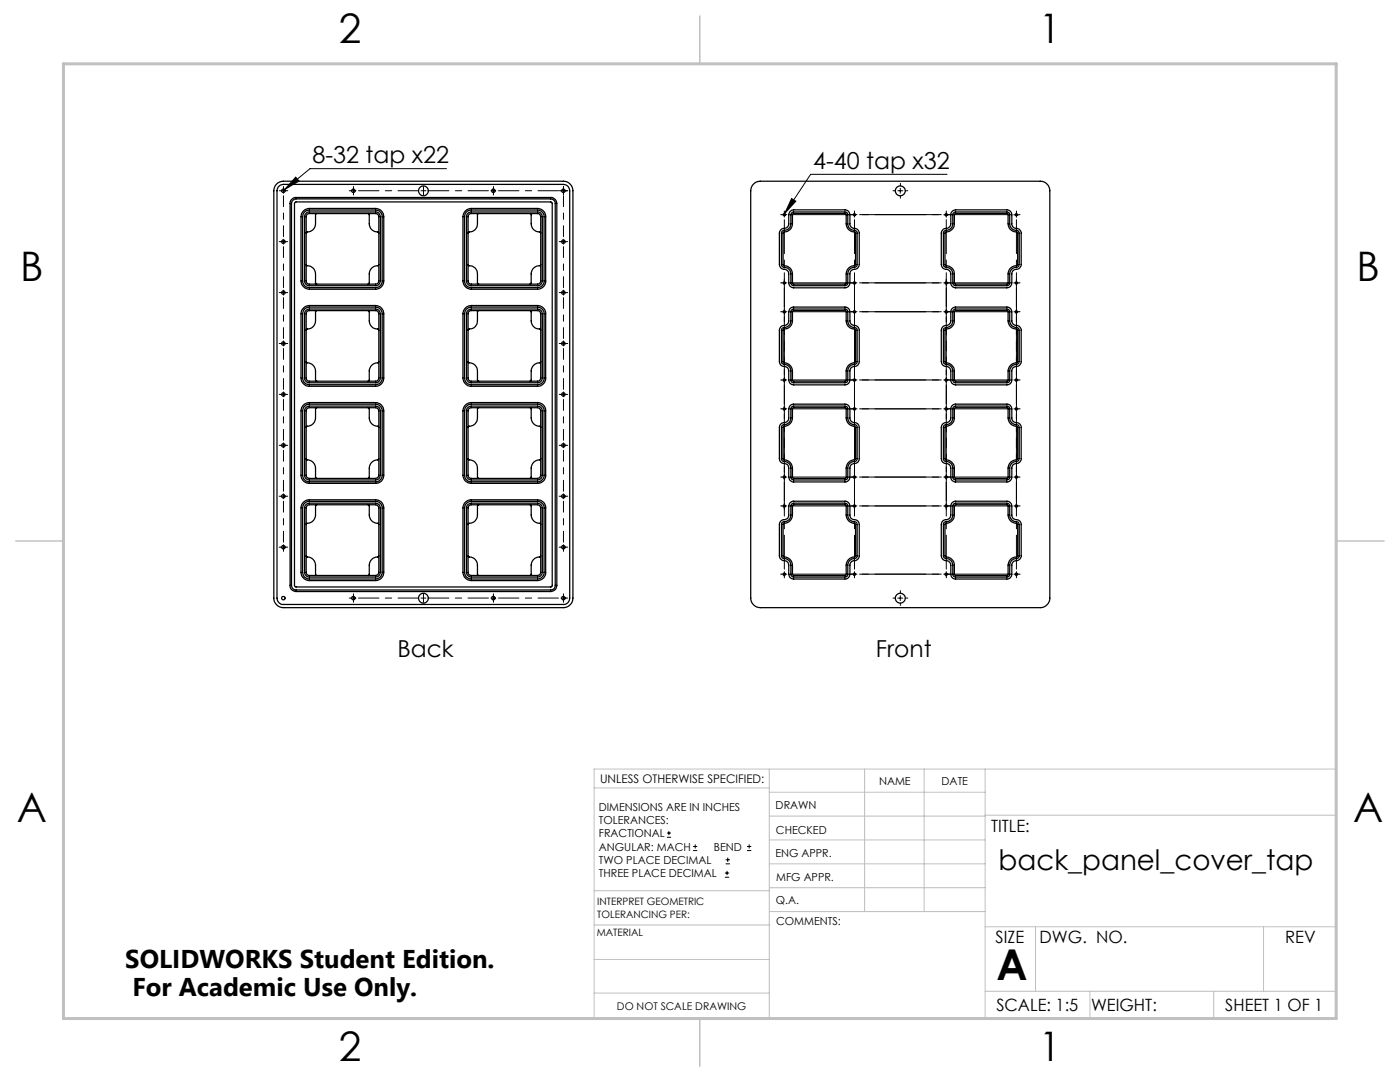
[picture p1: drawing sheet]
<svg xmlns="http://www.w3.org/2000/svg" width="279mm" height="216mm" viewBox="0 0 279 216" stroke-linecap="round" stroke-linejoin="round" font-family="sans-serif">
<g fill="none" stroke="#000" stroke-width=".2">
<path d="M59 35.3l.7 .8-2.9 1.7zM89.1 33.7h-27.2l-5.1 4.1M98 38.1h1M98.5 37.6v1M158 39.6l.8 .5-2.2 2.5zM179.2 38.1h1M179.7 37.6v1M189 34.8h-27.2l-5.2 7.8M56.1 48.2h.9M56.6 47.7v1M111.9 48.2h1M112.4 47.7v1"/>
<path d="M188.3 42.9h1M188.3 56.4h1M188.8 42.3v1.1M188.8 56v1M202.3 42.9h1M202.3 56.4h1M202.8 42.3v1.1M202.8 56v1M98 119.3h1M98.5 118.9v.9M179.2 119.3h1M179.7 118.9v.9"/>
<path d="M133.1 167.1h.8M133.1 166.2h.8M133.5 165.8v.9M138.3 169.7h.8M138.3 168.9h.8M138.7 168.5v.8M144.7 175h.8M144.7 174.2h.8M144.8 172.4h.9M144.8 171.6h.9M145.1 173.8v.8M145.2 171.1v.9"/>
<path d="M149.1 169.7h.8M149.1 168.9h.8M149.5 168.5v.8"/>
</g>
<g fill="none" stroke="#000" stroke-width=".2" stroke-dasharray="15.2 1.3 1.3 1.3">
<path d="M56.1 38.1h-.4M56.6 38.1v-.5M56.6 38.1h-.5M56.6 38.1v.5M56.6 38.1h.5M56.6 37.6v-.4M57.1 38.1h.3M70 38.1h-.3M70.5 38.1v-.5M70.5 38.1h-.5M70.5 38.1v.5M70.5 38.1h.5"/>
<path d="M70.5 37.6v-.4M70.5 38.6v.3M84.5 38.1v-.5M84.5 38.1h-.5M84.5 38.1v.5M84.5 38.1h.5M84.5 37.6v-.4M84.5 38.6v.3M98.5 37.6v-.4M98.5 38.6v.3M112 38.1h-.4M112.5 38.1v-.5"/>
<path d="M112.5 38.1h-.5M112.5 38.1v.5M112.5 38.1h.5M112.5 37.6v-.4M112.5 38.6v.3M113 38.1h.3M178.7 38.1h-.5M179.7 37.1v-.5M179.7 39.1v.4M180.7 38.1h.5M56.1 48.2h-.4M56.1 58.4h-.4"/>
<path d="M56.6 58.4v-.5M56.6 58.4h-.5M56.6 58.4v.5M56.6 58.4h.5M57.1 48.2h.3M57.1 58.4h.3M112 48.2h-.4M112 58.4h-.4M112.5 58.4v-.5M112.5 58.4h-.5M112.5 58.4v.5M112.5 58.4h.5"/>
<path d="M113 48.2h.3M113 58.4h.3M156 42.8h-.2M156 56.4h-.2M156.5 42.8v-.5M156.5 42.8h-.5M156.5 42.8v.5M156.5 42.8h.5M156.5 42.3v-.2M156.5 56.4v-.5M156.5 56.4h-.5M156.5 56.4v.5"/>
<path d="M156.5 56.4h.5M156.5 55.9v-.2M170 42.8h-.2M170 56.4h-.2M170.5 42.8v-.5M170.5 42.8h-.5M170.5 42.8v.5M170.5 42.8h.5M170.5 42.3v-.2M170.5 56.4v-.5M170.5 56.4h-.5M170.5 56.4v.5"/>
<path d="M170.5 56.4h.5M170.5 55.9v-.2M188.9 42.3v-.2M188.9 55.9v-.2M189.4 42.8h.2M189.4 56.4h.2M202.9 42.3v-.2M202.9 55.9v-.2M203.4 42.8h.2M203.4 56.4h.2M56.1 68.5h-.4M56.1 78.7h-.4"/>
<path d="M56.6 68.5v-.5M56.6 68.5h-.5M56.6 68.5v.5M56.6 68.5h.5M56.6 78.7v-.5M56.6 78.7h-.5M56.6 78.7v.5M56.6 78.7h.5M57.1 68.5h.3M57.1 78.7h.3M112 68.5h-.4M112 78.7h-.4"/>
<path d="M112.5 68.5v-.5M112.5 68.5h-.5M112.5 68.5v.5M112.5 68.5h.5M112.5 78.7v-.5M112.5 78.7h-.5M112.5 78.7v.5M112.5 78.7h.5M113 68.5h.3M113 78.7h.3M156 62.2h-.2M156 75.8h-.2"/>
<path d="M156.5 62.2v-.5M156.5 62.2h-.5M156.5 62.2v.5M156.5 62.2h.5M156.5 75.8v-.5M156.5 75.8h-.5M156.5 75.8v.5M156.5 75.8h.5M170 62.2h-.2M170 75.8h-.2M170.5 62.2v-.5M170.5 62.2h-.5"/>
<path d="M170.5 62.2v.5M170.5 62.2h.5M170.5 75.8v-.5M170.5 75.8h-.5M170.5 75.8v.5M170.5 75.8h.5M188.9 62.2v-.5M188.9 62.2h-.5M188.9 62.2v.5M188.9 62.2h.5M188.9 75.8v-.5M188.9 75.8h-.5"/>
<path d="M188.9 75.8v.5M188.9 75.8h.5M189.4 62.2h.2M189.4 75.8h.2M202.9 62.2v-.5M202.9 62.2h-.5M202.9 62.2v.5M202.9 62.2h.5M202.9 75.8v-.5M202.9 75.8h-.5M202.9 75.8v.5M202.9 75.8h.5"/>
<path d="M203.4 62.2h.2M203.4 75.8h.2M56.1 88.9h-.4M56.1 99h-.4M56.6 88.9v-.5M56.6 88.9h-.5M56.6 88.9v.5M56.6 88.9h.5M56.6 99v-.5M56.6 99h-.5M56.6 99v.5M56.6 99h.5"/>
<path d="M57.1 88.9h.3M57.1 99h.3M112 88.9h-.4M112 99h-.4M112.5 88.9v-.5M112.5 88.9h-.5M112.5 88.9v.5M112.5 88.9h.5M112.5 99v-.5M112.5 99h-.5M112.5 99v.5M112.5 99h.5"/>
<path d="M113 88.9h.3M113 99h.3M156 81.6h-.2M156 95.2h-.2M156.5 81.6v-.5M156.5 81.6h-.5M156.5 81.6v.5M156.5 81.6h.5M156.5 95.2v-.5M156.5 95.2h-.5M156.5 95.2v.5M156.5 95.2h.5"/>
<path d="M170 81.6h-.2M170 95.2h-.2M170.5 81.6v-.5M170.5 81.6h-.5M170.5 81.6v.5M170.5 81.6h.5M170.5 95.2v-.5M170.5 95.2h-.5M170.5 95.2v.5M170.5 95.2h.5M188.9 81.6v-.5M188.9 81.6h-.5"/>
<path d="M188.9 81.6v.5M188.9 81.6h.5M188.9 95.2v-.5M188.9 95.2h-.5M188.9 95.2v.5M188.9 95.2h.5M189.4 81.6h.2M189.4 95.2h.2M202.9 81.6v-.5M202.9 81.6h-.5M202.9 81.6v.5M202.9 81.6h.5"/>
<path d="M202.9 95.2v-.5M202.9 95.2h-.5M202.9 95.2v.5M202.9 95.2h.5M203.4 81.6h.2M203.4 95.2h.2M56.1 109.2h-.4M56.6 109.2v-.5M56.6 109.2h-.5M56.6 109.2v.5M56.6 109.2h.5M56.6 109.7v.3"/>
<path d="M57.1 109.2h.3M70 119.3h-.3M70.5 119.3v-.5M70.5 119.3h-.5M70.5 119.3v.5M70.5 119.3h.5M70.5 118.8v-.3M70.5 119.8v.4M84.5 119.3v-.5M84.5 119.3h-.5M84.5 119.3v.5M84.5 119.3h.5"/>
<path d="M84.5 118.8v-.3M84.5 119.8v.4M98.5 118.8v-.3M98.5 119.8v.4M112 109.2h-.4M112.5 109.2v-.5M112.5 109.2h-.5M112.5 109.2v.5M112.5 109.2h.5M112.5 109.7v.3M112.5 119.3v-.5M112.5 119.3h-.5"/>
<path d="M112.5 119.3v.5M112.5 119.3h.5M112.5 118.8v-.3M112.5 119.8v.4M113 109.2h.3M113 119.3h.3M156 101h-.2M156 114.6h-.2M156.5 101v-.5M156.5 101h-.5M156.5 101v.5M156.5 101h.5"/>
<path d="M156.5 101.5v.2M156.5 114.6v-.5M156.5 114.6h-.5M156.5 114.6v.5M156.5 114.6h.5M156.5 115.1v.2M170 101h-.2M170 114.6h-.2M170.5 101v-.5M170.5 101h-.5M170.5 101v.5M170.5 101h.5"/>
<path d="M170.5 101.5v.2M170.5 114.6v-.5M170.5 114.6h-.5M170.5 114.6v.5M170.5 114.6h.5M170.5 115.1v.2M178.7 119.3h-.5M179.7 118.3v-.4M180.7 119.3h.5M188.9 101v-.5M188.9 101h-.5M188.9 101v.5"/>
<path d="M188.9 101h.5M188.9 101.5v.2M188.9 114.6v-.5M188.9 114.6h-.5M188.9 114.6v.5M188.9 114.6h.5M188.9 115.1v.2M189.4 101h.2M189.4 114.6h.2M202.9 101v-.5M202.9 101h-.5M202.9 101v.5"/>
<path d="M202.9 101h.5M202.9 101.5v.2M202.9 114.6v-.5M202.9 114.6h-.5M202.9 114.6v.5M202.9 114.6h.5M202.9 115.1v.2M203.4 101h.2M203.4 114.6h.2M179.7 120.3v.5"/>
</g>
<g fill="none" stroke="#000" stroke-width=".2" stroke-dasharray="15.2 1.3 1.3 1.3" stroke-dashoffset="13.1">
<path d="M56.6 57.4v-8.2M56.6 47.2v-8.1M112.5 57.4v-8.2M112.5 47.2v-8.1M56.6 77.7v-8.2M56.6 67.5v-8.1M112.5 77.7v-8.2M112.5 67.5v-8.1M56.6 98v-8.1M56.6 87.9v-8.2M112.5 98v-8.1M112.5 87.9v-8.2"/>
<path d="M56.6 108.2v-8.2M112.5 108.2v-8.2"/>
</g>
<path d="M71.5 38.1h12M85.5 38.1h12M99.5 38.1h12M71.5 119.3h12M85.5 119.3h12M99.5 119.3h12" fill="none" stroke="#000" stroke-width=".2" stroke-dasharray="15.2 1.3 1.3 1.3" stroke-dashoffset="11.2"/>
<g fill="none" stroke="#000" stroke-width=".2" stroke-dasharray="15.2 1.3 1.3 1.3" stroke-dashoffset="2">
<path d="M157.5 42.8h30.4M157.5 56.4h30.4M171.5 42.8h30.4M171.5 56.4h30.4M157.5 62.2h30.4M157.5 75.8h30.4M171.5 62.2h30.4M171.5 75.8h30.4M157.5 81.6h30.4M157.5 95.2h30.4M171.5 81.6h30.4M171.5 95.2h30.4"/>
<path d="M157.5 101h30.4M157.5 114.6h30.4M171.5 101h30.4M171.5 114.6h30.4"/>
</g>
<g fill="none" stroke="#000" stroke-width=".2" stroke-dasharray="15.2 1.3 1.3 1.3" stroke-dashoffset="8.5">
<path d="M156.5 61.2v-17.4M156.5 74.8v-17.4M170.5 61.2v-17.4M170.5 74.8v-17.4M188.9 61.2v-17.4M188.9 74.8v-17.4M202.9 61.2v-17.4M202.9 74.8v-17.4M156.5 100v-17.4M156.5 80.6v-17.4M156.5 94.2v-17.4M170.5 100v-17.4"/>
<path d="M170.5 80.6v-17.4M170.5 94.2v-17.4M188.9 100v-17.4M188.9 80.6v-17.4M188.9 94.2v-17.4M202.9 100v-17.4M202.9 80.6v-17.4M202.9 94.2v-17.4M156.5 113.6v-17.4M170.5 113.6v-17.4M188.9 113.6v-17.4M202.9 113.6v-17.4"/>
</g>
<g fill="none" stroke="#c0c0c0" stroke-width=".2">
<path d="M118.6 157.2h34.9M153.5 153.5v49.7M153.5 158.1h43.1M172.5 153.5v28.4M184.4 153.5v28.4M196.6 153.5v49.7M266.7 153.5h-148.1v49.7M266.7 153.3v49.9h-240M118.6 177.7h35M153.5 167.6h43.1M153.5 162.8h43.1M153.5 172.4h43.1"/>
<path d="M153.5 177.1h43.1M196.6 162.7h70.1M118.6 198.2h34.9M118.6 191.5h34.9M118.6 184.6h35M153.6 181.9h43M196.6 197.8h70.1M196.6 184.9h70.1M206.7 184.9v12.9M217.5 197.8v5.4M242.2 197.8v5.4M252.2 184.9v12.9"/>
</g>
<path d="M139.7 3.2v9.5M3.1 107.9h9.6M266.7 107.9h9.5M139.7 203.2v9.6" fill="none" stroke="#c0c0c0" stroke-width=".3"/>
<path d="M12.7 12.7h254v190.5h-254z" fill="none" stroke="#c0c0c0" stroke-width=".6"/>
<path d="M59 35.3l.7 .8-2.9 1.7zM158 39.6l.8 .5-2.2 2.5z" fill="#000"/>
<g fill="none" stroke="#000" stroke-width=".25">
<path d="M55.2 36.7l.6-.4 .8-.1h55.8a1.93 1.93 0 0 1 1.9 1.9v81.2a1.93 1.93 0 0 1-1.9 1.9h-55.8a1.93 1.93 0 0 1-2-1.9v-81.2l.2-.7zM55.5 37.4l.3-.4 .8-.2h55.8a1.26 1.26 0 0 1 1.3 1.3v81.2a1.21 1.21 0 0 1-1.3 1.3h-55.8a1.26 1.26 0 0 1-1.3-1.3v-81.2zM58.2 39.8l.6-.4h51.1a1.21 1.21 0 0 1 1.2 1.2v76.2a1.21 1.21 0 0 1-1.2 1.2h-50.8a1.21 1.21 0 0 1-1.2-1.2v-76.4zM58.5 40l.6-.3h50.8a.9 .9 0 0 1 .9 .9v76.2a.85 .85 0 0 1-.9 .9h-50.8a.9 .9 0 0 1-.9-.9v-76.2zM150.4 36.7a1.76 1.76 0 0 1 1.3-.5h55.9a1.93 1.93 0 0 1 1.9 1.9v81.2a1.93 1.93 0 0 1-1.9 1.9h-55.9a1.93 1.93 0 0 1-1.9-1.9v-81.2l.2-.7zM58.8 40.4l.2-.1h51l.2 .1-.1 76.7h-51.2l-.1-.2zM60.6 42.1l.5-.4 .6-.1h13.3a1.63 1.63 0 0 1 1.6 1.7v12.8a1.63 1.63 0 0 1-1.6 1.6h-13.3a1.69 1.69 0 0 1-1.6-1.6v-12.8a1.4 1.4 0 0 1 .5-1.2zM60.8 42.3l.4-.3 .5-.1h13.3a1.33 1.33 0 0 1 1.3 1.4v12.8a1.33 1.33 0 0 1-1.3 1.3h-13.3a1.33 1.33 0 0 1-1.3-1.3v-12.8l.1-.6zM60.9 42.7l.6-.4h13.5a.96 .96 0 0 1 .9 1v12.8a.96 .96 0 0 1-.9 .9h-13.3a.96 .96 0 0 1-.9-.9v-13zM61.1 52.8l.1 .2a1.71 1.71 0 0 1 1.8 1.6v1.9l.2 .2M61.3 42.8l.3-.2h13.4a.66 .66 0 0 1 .6 .7v12.8a.66 .66 0 0 1-.6 .6h-13.3a.6 .6 0 0 1-.6-.6v-13zM63.2 42.6l-.2 .2v1.9a1.91 1.91 0 0 1-1.9 1.7v.1"/>
<path d="M73.4 42.6l.3 .2v1.9a1.91 1.91 0 0 0 1.8 1.7l.1 .1M75.6 52.8l-.1 .2a1.71 1.71 0 0 0-1.8 1.6v2l-.3 .1M92.9 42.1l.5-.4 .7-.1h13.2a1.63 1.63 0 0 1 1.6 1.7v12.8a1.63 1.63 0 0 1-1.6 1.6h-13.2a1.69 1.69 0 0 1-1.7-1.6v-12.8l.1-.7zM93.1 42.3l.4-.3 .6-.1h13.2a1.33 1.33 0 0 1 1.3 1.4v12.8a1.33 1.33 0 0 1-1.3 1.3h-13.2a1.33 1.33 0 0 1-1.4-1.3v-12.8l.1-.6zM93.2 42.7l.7-.4h13.4a.96 .96 0 0 1 .9 1v12.8a.96 .96 0 0 1-.9 .9h-13.2a.96 .96 0 0 1-1-.9v-13zM93.4 52.8l.1 .2a1.67 1.67 0 0 1 1.8 1.6v1.9l.2 .2M93.6 42.8l.3-.2h13.4a.66 .66 0 0 1 .6 .7v12.8a.66 .66 0 0 1-.6 .6h-13.2a.6 .6 0 0 1-.7-.6v-13zM95.5 42.6l-.2 .2v1.9a1.85 1.85 0 0 1-1.8 1.7l-.1 .1M105.8 42.6l.2 .2v1.9a1.91 1.91 0 0 0 1.8 1.7l.1 .1M107.9 52.8l-.1 .2a1.71 1.71 0 0 0-1.8 1.6v2l-.2 .1M157.7 42.2l.7-.3h10.2a.96 .96 0 0 1 1 1v1.8a1.11 1.11 0 0 0 1.3 .9l.4 .4 .2 .5v6.3a1.1 1.1 0 0 1-1.3 1l-.3 .2-.3 .5v1.9a.96 .96 0 0 1-1 1h-10.2a.96 .96 0 0 1-1-1v-1.8a1.11 1.11 0 0 0-1.3-.9l-.4-.4-.2-.5v-6.3a1.1 1.1 0 0 1 1.3-1l.4-.2 .2-.5v-1.9zM158 42.5l.3-.2h10.3a.54 .54 0 0 1 .6 .6v1.8a1.41 1.41 0 0 0 1.5 1.3l.4 .4v6.4a.86 .86 0 0 1-1.1 .6l-.6 .5-.2 .5v2a.54 .54 0 0 1-.6 .6h-10.3l-.5-.4v-2a1.4 1.4 0 0 0-1.5-1.3l-.3-.4v-6.4a.86 .86 0 0 1 1-.6l.7-.7 .1-2.4z"/>
<path d="M158.2 42.8l.1-.2h10.4l.2 .2v1.9a1.91 1.91 0 0 0 1.8 1.7v6.5l-.1 .1a1.71 1.71 0 0 0-1.7 1.6v2l-.2 .1h-10.4l-.1-.1v-2a1.91 1.91 0 0 0-1.9-1.7v-6.5l.1-.1a1.71 1.71 0 0 0 1.8-1.6zM190 42.2l.7-.3h10.2a.96 .96 0 0 1 1 1v1.8a1.11 1.11 0 0 0 1.3 .9l.3 .3 .3 .5v6.4a1.1 1.1 0 0 1-1.3 1l-.3 .2-.3 .5v1.9a.96 .96 0 0 1-1 1h-10.2a.96 .96 0 0 1-.9-1v-1.8a1.17 1.17 0 0 0-1.3-.9l-.5-.4-.1-.5v-6.3a1.11 1.11 0 0 1 1.3-1l.5-.5 .1-2.3zM190.3 42.5l.3-.2h10.3a.54 .54 0 0 1 .6 .6v1.8a1.41 1.41 0 0 0 1.6 1.3l.3 .5v6.4a.66 .66 0 0 1-.8 .5l-.5 .2-.5 .6-.1 2.2a.54 .54 0 0 1-.6 .6h-10.3l-.5-.4v-2a1.4 1.4 0 0 0-1.5-1.3l-.3-.4v-6.4a.86 .86 0 0 1 1-.6l.7-.7 .1-2.4zM190.6 42.7l10.4-.1 .2 .2v1.9a1.91 1.91 0 0 0 1.8 1.7l.1 6.4-.1 .2a1.71 1.71 0 0 0-1.8 1.6v2l-.2 .1h-10.4l-.1-.2v-1.9a1.91 1.91 0 0 0-1.9-1.7v-6.5l.1-.1a1.71 1.71 0 0 0 1.8-1.6zM60.6 61.5l.5-.4 .6-.1h13.3a1.63 1.63 0 0 1 1.6 1.6v12.8a1.63 1.63 0 0 1-1.6 1.7h-13.3a1.69 1.69 0 0 1-1.6-1.7v-12.8a1.4 1.4 0 0 1 .5-1.1zM60.8 61.7l.4-.3 .5-.1h13.3a1.33 1.33 0 0 1 1.3 1.3v12.8a1.33 1.33 0 0 1-1.3 1.4h-13.3a1.33 1.33 0 0 1-1.3-1.4v-12.8zM61.1 61.9l.6-.2h13.3a.96 .96 0 0 1 .9 .9v12.8a.96 .96 0 0 1-.9 1h-13.3a.96 .96 0 0 1-.9-1v-13zM61.1 72.1l.1 .3a1.81 1.81 0 0 1 1.8 1.6v1.9l.2 .2M61.3 62.2l.3-.2h13.4a.66 .66 0 0 1 .6 .6v12.8a.66 .66 0 0 1-.6 .7h-13.3a.6 .6 0 0 1-.6-.7v-12.9zM63.2 62l-.2 .2v1.8a1.91 1.91 0 0 1-1.9 1.8v.1M73.4 62l.3 .1v1.9a1.91 1.91 0 0 0 1.8 1.8l.1 .1M75.6 72.1l-.1 .3a1.81 1.81 0 0 0-1.8 1.6v1.9l-.3 .2"/>
<path d="M92.9 61.5l.5-.4 .7-.1h13.2a1.63 1.63 0 0 1 1.6 1.6v12.8a1.63 1.63 0 0 1-1.6 1.7h-13.2a1.69 1.69 0 0 1-1.7-1.7v-12.8l.1-.6zM93.1 61.7l.4-.3 .6-.1h13.2a1.33 1.33 0 0 1 1.3 1.3v12.8a1.33 1.33 0 0 1-1.3 1.4h-13.2a1.33 1.33 0 0 1-1.4-1.4v-12.8zM93.4 61.9l.7-.2h13.2a.96 .96 0 0 1 .9 .9v12.8a.96 .96 0 0 1-.9 1h-13.2a.96 .96 0 0 1-1-1v-13zM93.4 72.1l.1 .3a1.76 1.76 0 0 1 1.8 1.6v1.9l.2 .2M93.6 62.2l.3-.2h13.4a.66 .66 0 0 1 .6 .6v12.8a.66 .66 0 0 1-.6 .7h-13.2a.6 .6 0 0 1-.7-.7v-12.9zM95.5 62l-.2 .2v1.8a1.85 1.85 0 0 1-1.8 1.8l-.1 .1M105.8 62l.2 .1v1.9a1.91 1.91 0 0 0 1.8 1.8l.1 .1M107.9 72.1l-.1 .3a1.81 1.81 0 0 0-1.8 1.6v1.9l-.2 .2M157.7 61.6l.5-.3h10.4a.96 .96 0 0 1 1 .9v1.8a1.11 1.11 0 0 0 1.3 1l.4 .4 .2 .5v6.2a1.15 1.15 0 0 1-1.3 1.1l-.3 .2-.3 .4v2a.96 .96 0 0 1-1 1h-10.2a.96 .96 0 0 1-1-1v-1.8a1.05 1.05 0 0 0-1.3-.9l-.5-.6-.1-.4v-6.2a1.1 1.1 0 0 1 1.3-1l.4-.2 .2-.5v-2zM158 61.8l.3-.1h10.3a.54 .54 0 0 1 .6 .5v1.8a1.55 1.55 0 0 0 1.6 1.4l.3 .4v6.3a.86 .86 0 0 1-1.1 .7l-.6 .5-.2 .5v2a.5 .5 0 0 1-.6 .6h-10.2a.54 .54 0 0 1-.6-.6v-1.8a1.4 1.4 0 0 0-1.5-1.3l-.3-.5v-6.3a.6 .6 0 0 1 .8-.6l.6-.4 .3-.4 .1-2.4zM158.2 62.1l10.5-.1 .2 .1v1.9a1.91 1.91 0 0 0 1.8 1.8v6.4l-.1 .2a1.81 1.81 0 0 0-1.7 1.6v1.9l-.2 .2h-10.4l-.1-.2v-1.9a2.03 2.03 0 0 0-1.9-1.7v-6.5l.1-.1a1.71 1.71 0 0 0 1.8-1.7zM190.2 61.4l.3-.1h10.4a.96 .96 0 0 1 1 .9v1.8a1.11 1.11 0 0 0 1.3 1l.3 .2 .3 .5v6.4a1.15 1.15 0 0 1-1.3 1.1l-.3 .2-.3 .4v2a.96 .96 0 0 1-1 1h-10.2a.96 .96 0 0 1-.9-1v-1.8a1.11 1.11 0 0 0-1.3-.9l-.6-.6v-.4v-6.2a1.11 1.11 0 0 1 1.3-1l.5-.5 .1-2.3z"/>
<path d="M190.4 61.8l.2-.1h10.3a.54 .54 0 0 1 .6 .5v1.8a1.55 1.55 0 0 0 1.7 1.4l.2 .5v6.3a.66 .66 0 0 1-.8 .5l-.5 .2-.5 .6-.1 2.3a.5 .5 0 0 1-.6 .6h-10.2a.54 .54 0 0 1-.6-.6v-1.8a1.4 1.4 0 0 0-1.5-1.3l-.3-.5v-6.3a.6 .6 0 0 1 .8-.6l.7-.4 .2-.4 .1-2.4zM190.5 62.1l.2-.1h10.3l.2 .1v1.9a1.91 1.91 0 0 0 1.8 1.8l.1 6.3-.1 .3a1.81 1.81 0 0 0-1.8 1.6v1.9l-.2 .2h-10.4l-.1-.2v-1.9a2.03 2.03 0 0 0-1.9-1.7v-6.5l.1-.1a1.71 1.71 0 0 0 1.8-1.7zM60.6 80.8l.5-.3 .6-.2h13.3a1.63 1.63 0 0 1 1.6 1.7v12.8a1.57 1.57 0 0 1-1.6 1.6h-13.3a1.63 1.63 0 0 1-1.6-1.6v-12.8a1.4 1.4 0 0 1 .5-1.2zM60.6 81.2l.6-.4 .5-.2h13.3a1.39 1.39 0 0 1 1.3 1.4v12.8a1.33 1.33 0 0 1-1.3 1.3h-13.3a1.33 1.33 0 0 1-1.3-1.3v-12.8zM60.9 81.5l.4-.4 .4-.1h13.3a.96 .96 0 0 1 .9 1v12.8a.96 .96 0 0 1-.9 1h-13.3a.96 .96 0 0 1-.9-1v-13zM61.1 91.5l.1 .2a1.81 1.81 0 0 1 1.8 1.7v1.9l.2 .2M61.2 81.6l.5-.2h13.3l.3 .1 .3 .5v12.8l-.3 .6-.3 .1h-13.3a.66 .66 0 0 1-.6-.7v-12.9zM63.2 81.4l-.2 .2v1.8a2.02 2.02 0 0 1-1.9 1.8v.1M73.4 81.4l.3 .1v1.9a2.02 2.02 0 0 0 1.8 1.8l.1 .1M75.6 91.5l-.1 .2a1.81 1.81 0 0 0-1.8 1.7v1.9l-.3 .2M92.9 80.8l.5-.3 .7-.2h13.2a1.63 1.63 0 0 1 1.6 1.7v12.8a1.57 1.57 0 0 1-1.6 1.6h-13.2a1.63 1.63 0 0 1-1.7-1.6v-12.8l.1-.6zM92.9 81.2l.6-.4 .6-.2h13.2a1.39 1.39 0 0 1 1.3 1.4v12.8a1.33 1.33 0 0 1-1.3 1.3h-13.2a1.33 1.33 0 0 1-1.4-1.3v-12.8z"/>
<path d="M93.2 81.5l.5-.4 .4-.1h13.2a.96 .96 0 0 1 .9 1v12.8a.96 .96 0 0 1-.9 1h-13.2a.96 .96 0 0 1-1-1v-13zM93.4 91.5l.1 .2a1.76 1.76 0 0 1 1.8 1.7v1.9l.2 .2M93.5 81.6l.6-.2h13.2l.3 .1 .3 .5v12.8l-.3 .6-.3 .1h-13.2a.66 .66 0 0 1-.7-.7v-12.9zM95.5 81.4l-.2 .2v1.8a1.95 1.95 0 0 1-1.8 1.8l-.1 .1M105.8 81.4l.2 .1v1.9a2.02 2.02 0 0 0 1.8 1.8l.1 .1M107.9 91.5l-.1 .2a1.8 1.8 0 0 0-1.8 1.7v1.9l-.2 .2M157.7 80.9l.5-.3h10.4a.96 .96 0 0 1 1 1v1.8a1.05 1.05 0 0 0 1.3 1l.4 .3 .2 .6v6.2a1.15 1.15 0 0 1-1.3 1.1l-.3 .1-.3 .5v2a.96 .96 0 0 1-1 1h-10.2a.96 .96 0 0 1-1-1v-1.8a1.05 1.05 0 0 0-1.3-1l-.4-.3-.2-.6v-6.2a1.15 1.15 0 0 1 1.3-1.1l.5-.3 .1-.3v-2zM158 81.2l.4-.2h10.2a.54 .54 0 0 1 .6 .6v1.8a1.55 1.55 0 0 0 1.6 1.4l.3 .4v6.3a.6 .6 0 0 1-.8 .6l-.7 .4-.3 .4-.1 2.3a.54 .54 0 0 1-.6 .6h-10.2l-.3-.1-.3-.4v-1.9a1.55 1.55 0 0 0-1.6-1.4l-.2-.4v-6.3a.6 .6 0 0 1 .8-.6l.6-.4 .3-.4 .1-2.4zM158.2 81.4h10.5l.2 .1v1.9a2.02 2.02 0 0 0 1.8 1.8v6.4l-.1 .1a1.81 1.81 0 0 0-1.7 1.7v1.9l-.3 .2h-10.2l-.2-.2v-1.9a2.02 2.02 0 0 0-1.9-1.7v-6.5l.1-.1a1.81 1.81 0 0 0 1.8-1.7zM190.2 80.8l.3-.2h10.4a.96 .96 0 0 1 1 1v1.8a1.05 1.05 0 0 0 1.3 1l.3 .2 .3 .5v6.4a1.15 1.15 0 0 1-1.3 1.1l-.3 .1-.3 .5v2a.96 .96 0 0 1-1 1h-10.2a.96 .96 0 0 1-.9-1v-1.8a1.1 1.1 0 0 0-1.3-1l-.5-.3-.1-.6v-6.2a1.16 1.16 0 0 1 1.3-1.1l.5-.5 .1-2.3zM190.3 81.2l.4-.2h10.2a.54 .54 0 0 1 .6 .6v1.8a1.55 1.55 0 0 0 1.7 1.4l.2 .5v6.2a.65 .65 0 0 1-.8 .6l-.7 .4-.3 .4-.1 2.3a.54 .54 0 0 1-.6 .6h-10.2l-.3-.1-.3-.4v-1.9a1.55 1.55 0 0 0-1.6-1.4l-.2-.4v-6.3a.6 .6 0 0 1 .8-.6l.7-.4 .2-.4 .1-2.4zM190.6 81.4h10.4l.2 .1v1.9a2.02 2.02 0 0 0 1.8 1.8l.1 6.3-.1 .2a1.8 1.8 0 0 0-1.8 1.7v1.9l-.3 .2h-10.2l-.2-.3v-1.8a2.02 2.02 0 0 0-1.9-1.7v-6.5l.1-.1a1.81 1.81 0 0 0 1.8-1.7z"/>
<path d="M60.6 100.2l.5-.4 .6-.1h13.3a1.57 1.57 0 0 1 1.6 1.7v12.8a1.63 1.63 0 0 1-1.6 1.7h-13.3a1.69 1.69 0 0 1-1.6-1.7v-12.8l.1-.6zM60.6 100.6l.9-.6h13.5a1.33 1.33 0 0 1 1.3 1.4v12.8a1.33 1.33 0 0 1-1.3 1.3h-13.3a1.33 1.33 0 0 1-1.3-1.3v-12.8zM61.1 100.7l.6-.3h13.3a.96 .96 0 0 1 .9 1v12.8a.96 .96 0 0 1-.9 .9h-13.3a.96 .96 0 0 1-.9-.9v-13zM61.1 110.9l.1 .2a1.81 1.81 0 0 1 1.8 1.7v1.8l.2 .2M61.2 101l.5-.3h13.3l.5 .3 .1 .4v12.8a.66 .66 0 0 1-.6 .6h-13.3a.6 .6 0 0 1-.6-.6v-13zM63.2 100.7l-.2 .2v1.9a2.02 2.02 0 0 1-1.9 1.7v.2M73.4 100.7l.3 .2v1.9a2.02 2.02 0 0 0 1.8 1.7l.1 .2M75.6 110.9l-.1 .2a1.81 1.81 0 0 0-1.8 1.7v1.9l-.3 .1M92.9 100.2l.5-.4 .7-.1h13.2a1.57 1.57 0 0 1 1.6 1.7v12.8a1.63 1.63 0 0 1-1.6 1.7h-13.2a1.69 1.69 0 0 1-1.7-1.7v-12.8l.1-.6zM92.9 100.6l.9-.6h13.5a1.33 1.33 0 0 1 1.3 1.4v12.8a1.33 1.33 0 0 1-1.3 1.3h-13.2a1.33 1.33 0 0 1-1.4-1.3v-12.8zM93.2 100.8l.9-.4h13.2a.96 .96 0 0 1 .9 1v12.8a.96 .96 0 0 1-.9 .9h-13.2a.96 .96 0 0 1-1-.9v-13zM93.4 110.9l.1 .2a1.76 1.76 0 0 1 1.8 1.7v1.8l.2 .2"/>
<path d="M93.5 101l.6-.3h13.2l.5 .3 .1 .4v12.8a.66 .66 0 0 1-.6 .6h-13.2a.6 .6 0 0 1-.7-.6v-13zM95.5 100.7l-.2 .2v1.9a1.95 1.95 0 0 1-1.8 1.7l-.1 .2M105.8 100.7l.2 .2v1.9a2.02 2.02 0 0 0 1.8 1.7l.1 .2M107.9 110.9l-.1 .2a1.8 1.8 0 0 0-1.8 1.7v1.9l-.2 .1M157.7 100.3l.5-.3h10.4a.96 .96 0 0 1 1 1v1.8a1.05 1.05 0 0 0 1.3 1l.4 .3 .2 .6v6.2a1.16 1.16 0 0 1-1.3 1l-.3 .2-.3 .5v2a.96 .96 0 0 1-1 .9h-10.2a.96 .96 0 0 1-1-.9v-1.8a1.05 1.05 0 0 0-1.3-1l-.4-.4-.2-.5v-6.2a1.15 1.15 0 0 1 1.3-1.1l.4-.2 .2-.5v-1.9zM158 100.6l.4-.2h10.2a.54 .54 0 0 1 .6 .6v1.8a1.55 1.55 0 0 0 1.6 1.4l.3 .4v6.3a.6 .6 0 0 1-.8 .6l-.7 .3-.3 .5-.1 2.3a.54 .54 0 0 1-.6 .5h-10.4l-.4-.4v-1.9a1.55 1.55 0 0 0-1.6-1.4l-.2-.4v-6.3a.6 .6 0 0 1 .8-.6l.6-.4 .3-.4 .1-2.4zM158.2 100.8l.2-.1h10.2l.3 .2v1.9a2.02 2.02 0 0 0 1.8 1.7v6.5l-.1 .1a1.81 1.81 0 0 0-1.7 1.7v1.9l-.2 .1h-10.3l-.2-.1v-1.9a1.91 1.91 0 0 0-1.8-1.7l-.1-6.5 .1-.1a1.81 1.81 0 0 0 1.8-1.7zM189.9 100.4l.6-.4h10.4a.96 .96 0 0 1 1 1v1.8a1.05 1.05 0 0 0 1.3 1l.3 .2 .3 .5v6.4a1.16 1.16 0 0 1-1.3 1l-.3 .2-.3 .5v2a.96 .96 0 0 1-1 .9h-10.2a.96 .96 0 0 1-.9-.9v-1.8a1.1 1.1 0 0 0-1.3-1l-.5-.4-.1-.5v-6.2a1.16 1.16 0 0 1 1.3-1.1l.5-.5 .1-2.3zM190.4 100.5l.3-.1h10.2a.54 .54 0 0 1 .6 .6v1.8a1.55 1.55 0 0 0 1.7 1.4l.2 .5v6.3a.62 .62 0 0 1-.8 .5l-.7 .3-.3 .5-.1 2.3a.54 .54 0 0 1-.6 .5h-10.4l-.4-.4v-1.9a1.55 1.55 0 0 0-1.6-1.4l-.2-.4v-6.3a.6 .6 0 0 1 .8-.6l.7-.4 .2-.4 .1-2.4zM190.5 100.9l.2-.2h10.2l.3 .2v1.9a2.02 2.02 0 0 0 1.8 1.7l.1 6.4-.1 .2a1.8 1.8 0 0 0-1.8 1.7v1.9l-.2 .1h-10.3l-.2-.2v-1.8a1.91 1.91 0 0 0-1.8-1.7l-.1-6.5 .1-.1a1.81 1.81 0 0 0 1.8-1.7z"/>
<circle cx="56.6" cy="38.1" r=".35"/>
<circle cx="70.5" cy="38.1" r=".35"/>
<circle cx="84.5" cy="38.1" r=".98"/>
<circle cx="98.5" cy="38.1" r=".35"/>
<circle cx="112.4" cy="38.1" r=".35"/>
<circle cx="179.7" cy="38.1" r=".98"/>
<circle cx="56.6" cy="58.4" r=".35"/>
<circle cx="56.6" cy="48.2" r=".35"/>
<circle cx="112.4" cy="58.4" r=".35"/>
<circle cx="112.4" cy="48.2" r=".35"/>
<circle cx="156.5" cy="42.9" r=".22"/>
<circle cx="156.5" cy="56.5" r=".22"/>
<circle cx="170.5" cy="42.9" r=".22"/>
<circle cx="170.5" cy="56.5" r=".22"/>
<circle cx="188.8" cy="42.9" r=".22"/>
<circle cx="188.8" cy="56.5" r=".22"/>
<circle cx="202.8" cy="42.9" r=".22"/>
<circle cx="202.8" cy="56.5" r=".22"/>
<circle cx="56.6" cy="68.5" r=".35"/>
<circle cx="56.6" cy="78.7" r=".35"/>
<circle cx="112.4" cy="68.5" r=".35"/>
<circle cx="112.4" cy="78.7" r=".35"/>
<circle cx="156.5" cy="62.2" r=".22"/>
<circle cx="156.5" cy="75.8" r=".22"/>
<circle cx="170.5" cy="62.2" r=".22"/>
<circle cx="170.5" cy="75.8" r=".22"/>
<circle cx="188.8" cy="62.2" r=".22"/>
<circle cx="188.8" cy="75.8" r=".22"/>
<circle cx="202.8" cy="75.8" r=".22"/>
<circle cx="202.8" cy="62.2" r=".22"/>
<circle cx="56.6" cy="99" r=".35"/>
<circle cx="56.6" cy="88.9" r=".35"/>
<circle cx="112.4" cy="99" r=".35"/>
<circle cx="112.4" cy="88.9" r=".35"/>
<circle cx="156.5" cy="95.2" r=".22"/>
<circle cx="156.5" cy="81.6" r=".22"/>
<circle cx="170.5" cy="95.2" r=".22"/>
<circle cx="170.5" cy="81.6" r=".22"/>
<circle cx="188.8" cy="95.2" r=".22"/>
<circle cx="188.8" cy="81.6" r=".22"/>
<circle cx="202.8" cy="95.2" r=".22"/>
<circle cx="202.8" cy="81.6" r=".22"/>
<circle cx="56.6" cy="119.3" r=".35"/>
<circle cx="56.6" cy="109.2" r=".35"/>
<circle cx="70.5" cy="119.3" r=".35"/>
<circle cx="84.5" cy="119.4" r=".98"/>
<circle cx="98.5" cy="119.3" r=".35"/>
<circle cx="112.4" cy="119.3" r=".35"/>
<circle cx="112.4" cy="109.2" r=".35"/>
<circle cx="156.5" cy="101" r=".23"/>
<circle cx="156.5" cy="114.6" r=".23"/>
<circle cx="170.5" cy="101" r=".23"/>
<circle cx="170.5" cy="114.6" r=".23"/>
<circle cx="179.7" cy="119.4" r=".98"/>
<circle cx="188.8" cy="101" r=".23"/>
<circle cx="188.8" cy="114.6" r=".23"/>
<circle cx="202.8" cy="101" r=".23"/>
<circle cx="202.8" cy="114.6" r=".23"/>
</g>
<text font-size="8.5" x="198.9" y="195.5">A</text>
<g font-size="8.1">
<text x="67.6" y="8.5">2</text>
<text x="207.3" y="8.5">1</text>
<text x="4" y="56.2">B</text>
<text x="270.7" y="56.2">B</text>
<text x="3.3" y="164.1">A</text>
<text x="270" y="164.1">A</text>
<text x="67.6" y="211.7">2</text>
<text x="207.3" y="211.7">1</text>
</g>
<text font-size="5.6" x="199.3" y="173.7">back_panel_cover_tap</text>
<g font-size="5.1">
<text x="25" y="193.2">SOLIDWORKS Student Edition.</text>
<text x="26.4" y="198.8">For Academic Use Only.</text>
</g>
<g font-size="4.7">
<text x="62.4" y="32.6">8-32 tap x22</text>
<text x="162.3" y="33.7">4-40 tap x32</text>
<text x="79.3" y="131.2">Back</text>
<text x="174.8" y="131.2">Front</text>
</g>
<g font-size="3.4">
<text x="197.8" y="166">TITLE:</text>
<text x="198.7" y="188.1">SIZE</text>
<text x="207.5" y="188.1">DWG. NO.</text>
<text x="256.5" y="188.2">REV</text>
<text x="198.8" y="201.7">SCALE: 1:5</text>
<text x="217.7" y="201.8">WEIGHT:</text>
<text x="244.5" y="201.7">SHEET 1 OF 1</text>
</g>
<text font-size="2.4" x="119.8" y="156.2">UNLESS OTHERWISE SPECIFIED:</text>
<g font-size="2.2">
<text x="119.5" y="161.8">DIMENSIONS ARE IN INCHES</text>
<text x="154.8" y="161.4">DRAWN</text>
<text x="175.4" y="156.6">NAME</text>
<text x="187.9" y="156.7">DATE</text>
<text x="119.5" y="164.4">TOLERANCES:</text>
<text x="119.5" y="167.1">FRACTIONAL</text>
<text x="154.9" y="166.3">CHECKED</text>
<text x="119.5" y="169.7">ANGULAR: MACH</text>
<text x="119.5" y="172.4">TWO PLACE DECIMAL</text>
<text x="142.5" y="169.7">BEND</text>
<text x="154.8" y="171">ENG APPR.</text>
<text x="119.5" y="175">THREE PLACE DECIMAL</text>
<text x="154.9" y="175.7">MFG APPR.</text>
<text x="154.9" y="180.4">Q.A.</text>
<text x="154.9" y="184.6">COMMENTS:</text>
</g>
<text font-size="2.1" x="123.1" y="201.6">DO NOT SCALE DRAWING</text>
<g font-size="2">
<text x="119.2" y="180.6">INTERPRET GEOMETRIC</text>
<text x="119.2" y="183.1">TOLERANCING PER:</text>
<text x="119.1" y="186.7">MATERIAL</text>
</g>
</svg>
